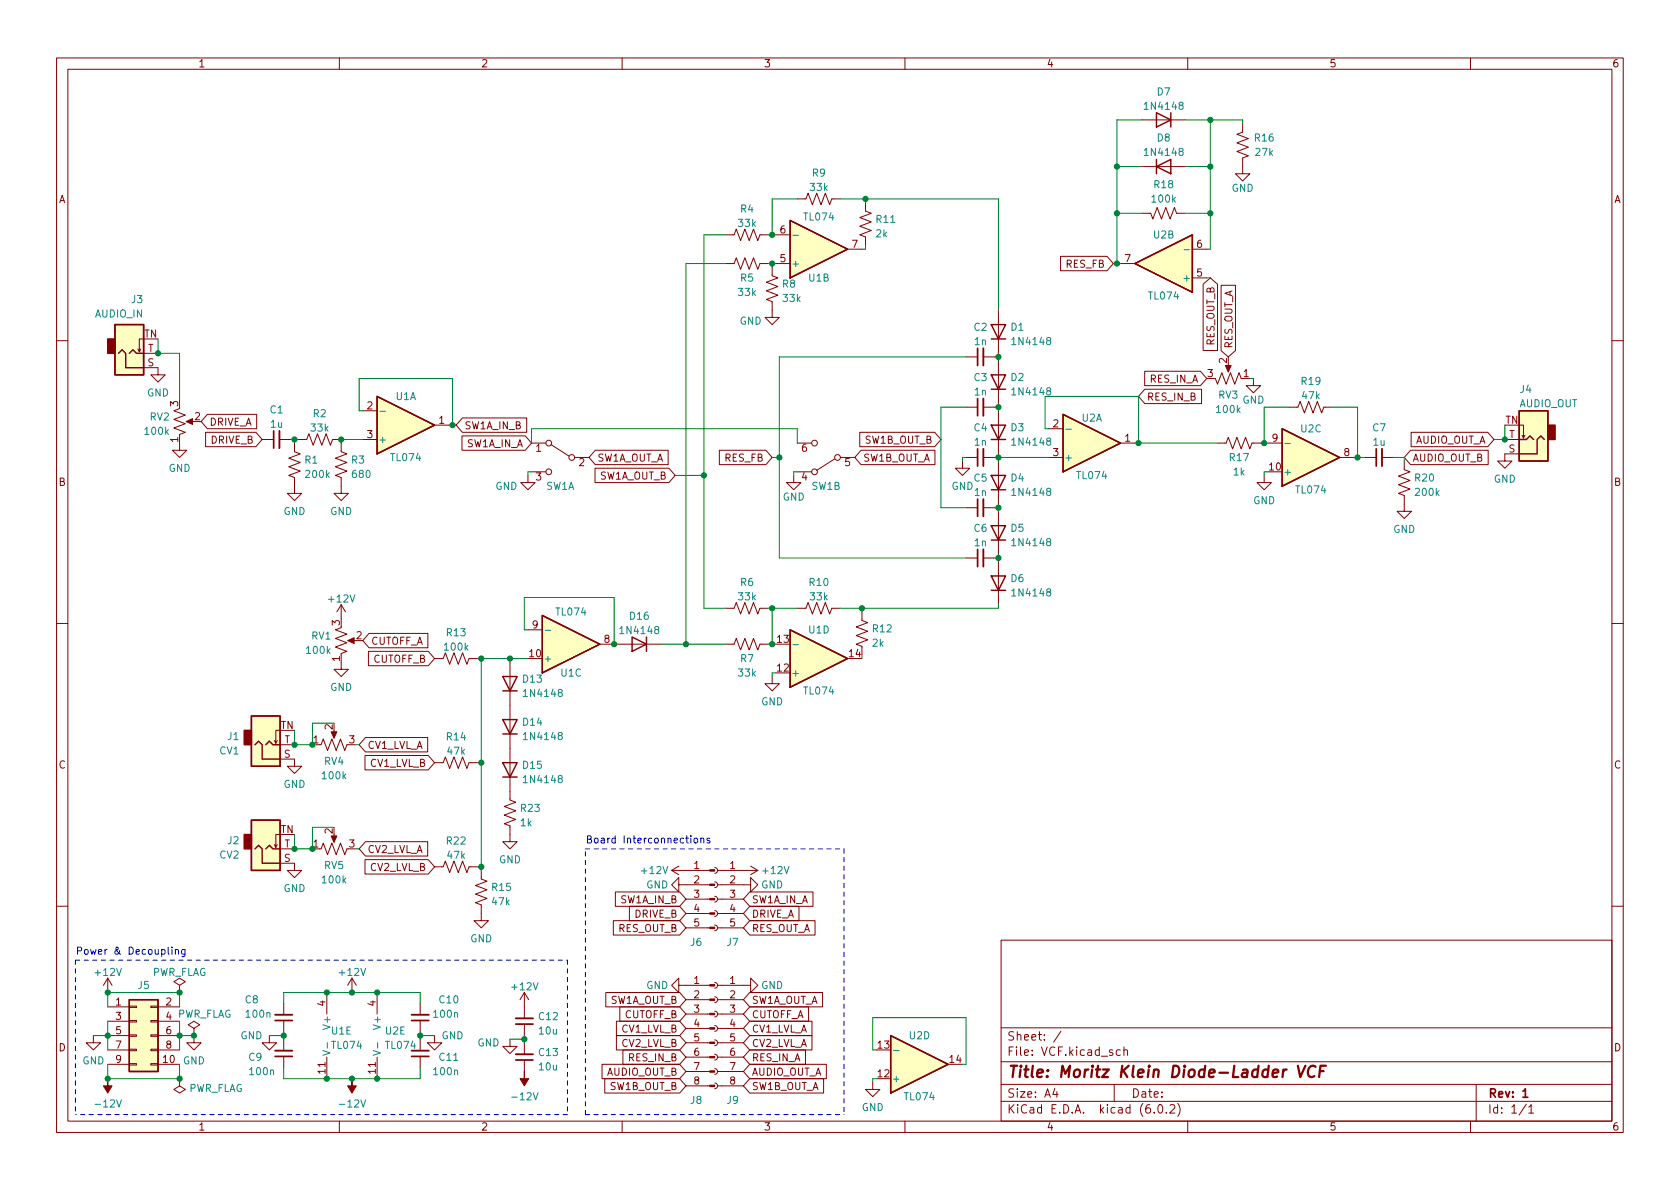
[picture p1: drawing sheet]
<svg xmlns="http://www.w3.org/2000/svg" width="297mm" height="210mm" viewBox="0 0 297 210" stroke-linecap="round" stroke-linejoin="round" font-family="sans-serif">
<g fill="none" stroke="#840000" stroke-width=".18">
<path d="M10 10.2h277v190.1h-277zM12 12.2h273v186.1h-273zM60 10.2v2M110 10.2v2M160 10.2v2M210 10.2v2M260 10.2v2M141 35.2h1.5l.4-1 .7 2 .8-2 .8 2 .7-2 .8 2 .4-1h1.5M153 35.8v1.5l1.1 .4-2.1 .8 2.1 .7-2.1 .8 2.1 .8-2.1 .7 1 .4v1.5M201.9 37.7h1.6l.3 1 .8-2 .8 2 .7-2 .8 2 .7-2 .4 1h1.5M201.9 29.5h7.6M201.9 21.2h7.6"/>
<path d="M219.7 21.8v1.6l-1 .3 2 .8-2 .8 2 .7-2 .8 2 .8-1 .3v2.8h-1.3l1.3 1.3 1.3-1.3h-1.3M25.4 59.9h-.8v2.3l-.2-.5M128.3 41.5h1.5l.4-1 .7 2 .8-2 .8 2 .7-2 .8 2 .4-1h1.5M128.3 46.6h1.5l.4-1 .7 2 .8-2 .8 2 .7-2 .8 2 .4-1h1.5M136.5 47.2v1.6l1 .3-2 .8 2 .8-2 .7 2 .8-2 .8 1 .3v2.8h1.3l-1.3 1.3-1.2-1.3h1.2M137.2 46.6h2.5M137.2 41.5h2.5M149.9 44.1h2.5M176.5 54.9v7.6M187.5 45.3h8.2l1.1 1.3-1.1 1.3h-8.2zM198.1 46.6h2.6M210.8 49.1h2.6"/>
<path d="M210.8 44.1h2.6M212.7 50.3l1.3-1.2 1.3 1.2v11.7h-2.6zM215.9 50.5h2.5v11.5l-1.2 1.1-1.3-1.1zM10 60.2h2M24.9 61.7l-.3 .5M25.4 65h2.5v1.3h1.3l-1.3 1.3-1.2-1.3h1.2M25.4 62.5h2.5M31.7 72.3l-1 .3 2.1 .8-2.1 .8 2.1 .7-2.1 .8 2.1 .7-1.1 .4v.3M31.7 78.4v1.2h1.3l-1.3 1.3-1.2-1.3h1.2M33.3 74.5h1M36.4 76.4h8.8l1.2 1.3-1.2 1.3h-8.8zM36.7 73.3h8.7v2.5h-8.7l-1.1-1.3z"/>
<path d="M46.4 77.7h2M49.4 77.7h2M52.1 78.4v1.5l1 .4-2 .7 2 .8-2 .7 2 .8-2 .8 1 .3v2.8h1.2l-1.2 1.3-1.3-1.3h1.3M52.7 77.7h1.5l.4-1 .8 2 .7-2 .8 2 .8-2 .7 2 .4-1h1.5M60.3 78.4v1.5l1 .4-2 .7 2 .8-2 .7 2 .8-2 .8 1 .3v2.8h1.3l-1.3 1.3-1.2-1.3h1.2M64.1 77.7h2.6M64.1 72.6h2.6M76.8 75.2h2.6M81.7 77.1h11.2l1.1 1.3-1.1 1.2h-11.2zM81.8 73.9h11.3v2.5h-11.3l-1.2-1.2zM94 78.4h2.5M97.4 78.6l3.2 2"/>
<path d="M105.3 79.6h12.8v2.6h-12.8l-1.2-1.3zM127.2 79.6h8.2l1.1 1.3-1.1 1.3h-8.2zM141 78.4h2.5M152 76.4h13.3l1.1 1.3-1.1 1.3h-13.3zM152.2 79.6h13.1v2.6h-13.1l-1.1-1.3zM170.8 72h2M170.8 63.1h2M173.9 72h2M173.9 63.1h2M176.5 63.7v7.7M176.5 72.6v7.7M185.4 75.8h2.6"/>
<path d="M198.1 78.4h2.6M202.4 65.7h9.8l1.2 1.2-1.2 1.3h-9.8zM202.4 68.8h10v2.6h-10l-1.1-1.3zM214.9 66.9l.4 1 .7-2 .8 2 .8-2 .7 2 .8-2 .4 1M215.3 78.4h1.5l.4-1.1 .7 2.1 .8-2.1 .8 2.1 .7-2.1 .8 2.1 .4-1h1.5M217.2 64.4v1M221.6 66.9v1.3h1.3l-1.3 1.3-1.3-1.3h1.3M224.2 78.4h2.5M228 72h1.5l.4-1 .7 2 .8-2 .8 2 .7-2 .8 2 .4-1h1.5M249.4 79.6h13.7v2.6h-13.7l-1.1-1.3zM249.5 76.4h13.5l1.2 1.3-1.2 1.3h-13.5zM266.1 77.7h2.5"/>
<path d="M268.6 75.2h.8v2.3l.2-.5M269.1 77l.3 .5M285 60.2h2M93.3 84.1v1.2h1.3l-1.3 1.3-1.2-1.3h1.2M94 83.4h2.5M101.6 80.9h2.5M105.2 82.8h13.1l1.1 1.3-1.1 1.2h-13.1zM140.3 84.1v1.2h1.3l-1.3 1.3-1.2-1.3h1.2M141 83.4h2.5M147.6 81.1l-3.2 2.1M148.6 80.9h2.5M170.2 81.5v1.3h1.2l-1.2 1.3-1.3-1.3h1.3"/>
<path d="M170.8 80.9h2M170.8 89.8h2M170.8 98.7h2M173.9 80.9h2M173.9 89.8h2M173.9 98.7h2M176.5 81.5v7.6M176.5 90.4v7.6M176.5 99.3v7.6M185.4 80.9h2.6M223.5 84.1v1.2h1.3l-1.3 1.3-1.3-1.3h1.3M236.9 80.9h2.5"/>
<path d="M241.3 80.9h2M244.3 80.9h2.1M248.3 81.5v1.6l1 .3-2 .8 2 .8-2 .7 2 .8-2 .7 1 .4v2.8h1.3l-1.3 1.3-1.3-1.3h1.3M268.6 80.3h-2.5v1.2h1.2l-1.2 1.3-1.3-1.3h1.3M10 110.2h2M60.3 111l-1 .4 2 .7-2 .8 2 .8-2 .7 2 .8-1 .4v.2M60.3 117.1v1.3h1.3l-1.3 1.2-1.2-1.2h1.2M60.3 106.9v2.6M60.3 106.9l-.7 1.3M60.3 106.9l.8 1.3M61.8 113.3h1.1M65.1 115.2h10.6l1.1 1.3-1.1 1.2h-10.6z"/>
<path d="M65.2 112h10.4v2.5h-10.4l-1.1-1.2zM76.8 116.5h1.6l.3-1.1 .8 2.1 .8-2.1 .7 2.1 .8-2.1 .7 2.1 .4-1h1.6M90.2 117.1v24.4l1 .4-2 .7 2 .8-2 .7 2 .8-2 .8 1 .3v2.8h1.2l-1.2 1.3-1.3-1.3h1.3M93.3 111.4h2.6M106 113.9h2.6M109.2 113.9h7.6M128.3 113.9h1.5l.4-1 .7 2 .8-2 .8 2 .7-2 .8 2 .4-1h1.5M128.3 107.6h1.5l.4-1.1 .7 2.1 .8-2.1 .8 2.1 .7-2.1 .8 2.1 .4-1h1.5M136.5 119.6v1.3h1.3l-1.3 1.3-1.2-1.3h1.2M141 107.6h1.5l.4-1.1 .7 2.1 .8-2.1 .8 2.1 .7-2.1 .8 2.1 .4-1h1.5M152.4 108.2v1.5l1 .4-2 .8 2 .7-2 .8 2 .8-2 .7 1 .4v.2M285 110.2h2"/>
<path d="M49 130.9l-.2 .5M49.5 134.2h2.6v1.3h1.2l-1.2 1.3-1.3-1.3h1.3M49.5 129.2h-.7v2.2l-.3-.5M49.5 131.7h2.6M56.5 131.7h.3l.3-1 .8 2 .8-2 .7 2 .8-2 .8 2 .3-1M59.1 129.2v1M64.5 133.6h11.2l1.1 1.3-1.1 1.2h-11.2zM64.6 130.4h11v2.6h-11l-1.1-1.3zM76.8 134.9h1.6l.3-1 .8 2 .8-2 .7 2 .8-2 .7 2 .4-1h1.6M49 149.3l-.2 .6M49.5 152.6h2.6v1.3h1.2l-1.2 1.3-1.3-1.3h1.3M49.5 147.6h-.7v2.3l-.3-.6"/>
<path d="M49.5 150.1h2.6M56.5 150.1h.3l.3-1 .8 2 .8-2 .7 2 .8-2 .8 2 .3-1M59.1 147.6v1M64.5 152h11.2l1.1 1.3-1.1 1.3h-11.2zM64.6 148.8h11v2.6h-11l-1.1-1.3zM76.8 153.3h1.6l.3-1 .8 2 .8-2 .7 2 .8-2 .7 2 .4-1h1.6M85.1 153.9v1.5l1 .4-2 .8 2 .7-2 .8 2 .8-2 .7 1 .4v2.8h1.3l-1.3 1.3-1.3-1.3h1.3M108.8 157.7h11.4l1.1 1.3-1.1 1.3h-11.4zM118.7 153.9h6.8M118.7 153.9l1.3 .8M120 156.5v1.2l-1.3-1.2 1.3-1.3v1.3h5.5M120 153.2l-1.3 .7"/>
<path d="M121.3 159h4.2M126.4 158.5l.3 .1 .2 .4-.2 .4-.3 .1M126.4 156l.3 .1 .2 .4-.2 .3-.3 .2M126.4 153.4l.3 .2 .2 .3-.2 .4-.3 .1M126.9 156.5h5.8v-1.3l1.3 1.3-1.3 1.2v-1.2M126.9 159h4.5M126.9 153.9h7.1M132.6 157.7h11.1v2.6h-11.1l-1.2-1.3zM132.7 153.2l1.3 .7M134 153.9l-1.3 .8M10 160.2h2M19 178h3.9"/>
<path d="M19 173l-.7 1.2M19 173v2.5M19 173l.8 1.2M22.9 177.9h1.2v.3h-1.2zM26.7 177.9h1.2v.3h-1.2zM27.9 178h3.8M31.7 174.2l1.1-.6-1.1-.6-1 .6 1 .6v1.3M31.7 175.5h.1M50.2 177.4v2M57.8 175.5v3.8M62.2 173l-.7 1.2M62.2 173v2.5"/>
<path d="M62.2 173l.8 1.2M66.7 175.5v3.8M74.3 177.4v2M92.7 175.5v4.6M92.7 175.5l-.8 1.3M92.7 175.5l.8 1.3M107.1 175.5h13.1l1.1 1.3-1.1 1.2h-13.1zM108.4 162.8h11.8l1.1 1.3-1.1 1.2h-11.8zM109.6 178h10.6l1.1 1.3-1.1 1.3h-10.6zM111.3 160.3h8.9l1.1 1.2-1.1 1.3h-8.9zM120 174.2v-1.2l-1.3 1.2 1.3 1.3v-1.3h5.5M121.3 164.1h4.2"/>
<path d="M121.3 161.5h4.2M121.3 179.3h4.2M121.3 176.8h4.2M126.4 163.6l.3 .1 .2 .4-.2 .3-.3 .2M126.4 161l.3 .2 .2 .3-.2 .4-.3 .1M126.4 178.8l.3 .2 .2 .3-.2 .4-.3 .1M126.4 176.3l.3 .1 .2 .4-.2 .3-.3 .2M126.4 173.7l.3 .2 .2 .3-.2 .4-.3 .1M126.9 174.2h5.8v-1.2l1.3 1.2-1.3 1.3v-1.3M126.9 164.1h4.5M126.9 161.5h4.5M126.9 179.3h4.5"/>
<path d="M126.9 176.8h4.5M132.6 160.3h8.7v2.5h-8.7l-1.2-1.3zM132.6 162.8h11.5v2.5h-11.5l-1.2-1.2zM132.6 175.5h12.8v2.5h-12.8l-1.2-1.2zM132.6 178h10.4v2.6h-10.4l-1.2-1.3zM177 166.3h108v32h-108zM285 160.2h2M16.5 183.1v1.3h-1.3l1.3 1.3 1.3-1.3h-1.3M19 188.2h3.9M19 180.6h3.9M19 183.1h3.9M19 185.7h3.9"/>
<path d="M22.9 188.1h1.2v.2h-1.2zM22.9 185.5h1.2v.3h-1.2zM22.9 183h1.2v.3h-1.2zM22.9 180.5h1.2v.2h-1.2zM26.7 188.1h1.2v.2h-1.2zM26.7 185.5h1.2v.3h-1.2zM26.7 183h1.2v.3h-1.2zM26.7 180.5h1.2v.2h-1.2zM27.9 188.2h3.8M27.9 180.6h3.8M27.9 183.1h3.8M27.9 185.7h3.8"/>
<path d="M31.7 190.7v1.3l1.1 .7-1.1 .6-1-.6 1-.7M31.7 190.7h.1M34.3 181.9l1-.7-1-.6-1 .6 1 .7v1.2M34.3 183.1h.1M34.3 183.1v1.3h1.3l-1.3 1.3-1.3-1.3h1.3M47.6 183.1v1.3h-1.2l1.2 1.3 1.3-1.3h-1.3M50.2 180.5v2M50.2 183.8v2M50.2 186.8v2M57.8 186.9v3.8M60 198.3v2M66.7 186.9v3.8"/>
<path d="M74.3 180.5v2M74.3 183.8v2M74.3 186.8v2M76.8 183.1v1.3h1.3l-1.3 1.3-1.2-1.3h1.2M90.2 183.8v1.2h-1.3l1.3 1.3 1.2-1.3h-1.2M92.7 181.1v2M92.7 184.4v2M92.7 187.4v2.1M106.4 188.2h13.8l1.1 1.3-1.1 1.2h-13.8zM106.9 190.7h13.3l1.1 1.3-1.1 1.3h-13.3zM109 180.6h11.2l1.1 1.3-1.1 1.2h-11.2zM109 183.1h11.2l1.1 1.3-1.1 1.3h-11.2z"/>
<path d="M110 198.3v2M110.1 185.7h10.1l1.1 1.2-1.1 1.3h-10.1zM121.3 192h4.2M121.3 189.5h4.2M121.3 186.9h4.2M121.3 184.4h4.2M121.3 181.9h4.2M126.4 191.5l.3 .2 .2 .3-.2 .4-.3 .1M126.4 189l.3 .1 .2 .4-.2 .3-.3 .2M126.4 186.4l.3 .2 .2 .3-.2 .4-.3 .1M126.4 183.9l.3 .1 .2 .4-.2 .4-.3 .1M126.4 181.4l.3 .1 .2 .4-.2 .3-.3 .2"/>
<path d="M126.9 192h4.5M126.9 189.5h4.5M126.9 186.9h4.5M126.9 184.4h4.5M126.9 181.9h4.5M132.6 183.1h11v2.6h-11l-1.2-1.3zM132.6 185.7h9.8v2.5h-9.8l-1.2-1.3zM132.6 188.2h13.5v2.5h-13.5l-1.2-1.2zM132.6 180.6h11v2.5h-11l-1.2-1.2zM132.6 190.7h13v2.6h-13l-1.2-1.3zM154.3 191.4v1.3h1.3l-1.3 1.2-1.3-1.2h1.3M160 198.3v2"/>
<path d="M177 194.8h108M177 191.8h108M177 187.8h108M177 181.8h108M186.5 192.5l-.4 1h1M186.9 193v1M187.6 182.4l-1.3 1.9M197 191.8v3M198.1 185.7l-.5-.1-.2 .3v.4l.1 .3h.6M198.7 185.8l.2-.2 .4 .1 .1 .9M198.7 185.1v1.5M204.1 196.7v.1"/>
<path d="M204.9 195.4l.2-.1a.81 .81 0 0 1 .6 .7 .81 .81 0 0 1-.3 .8h-.2a.81 .81 0 0 1-.6-.6 .81 .81 0 0 1 .3-.8zM206.2 196.7v.1M206.9 195.5l.5-.2 .2 .2 .1 .3-.9 1h.9M208.2 195.1a1.72 1.72 0 0 1 0 2.3M210 198.3v2M260 198.3v2M261 191.8v6.5M269.9 195.3l-1.3 1.9M270.3 195.8l.4-.5v1.5M270.3 196.8h.9"/>
<circle cx="97" cy="78.4" r=".51"/>
<circle cx="144" cy="78.4" r=".51"/>
<circle cx="97" cy="83.4" r=".51"/>
<circle cx="101.1" cy="80.9" r=".51"/>
<circle cx="144" cy="83.4" r=".51"/>
<circle cx="148.1" cy="80.9" r=".51"/>
</g>
<g fill="none" stroke="#840000" stroke-width=".3">
<path d="M48.4 76.2v3M172.8 61.6v3M172.8 70.5v3M172.8 79.4v3M243.3 79.4v3M172.8 88.3v3M172.8 97.1v3.1M48.6 180.5h3.1M48.6 186.8h3.1M72.8 180.5h3M72.8 186.8h3M91.2 181.1h3"/>
<path d="M91.2 187.4h3M269.3 193l.4-.5v1.5M269.3 194h.8"/>
</g>
<path d="M229.5 188.5l.4 2 .9-2M232.6 188.7a.88 .88 0 0 0-1-.1 .88 .88 0 0 0-.4 1 .69 .69 0 0 0 .4 .8 .69 .69 0 0 0 .8-.1M233.4 189.4h.6M234.4 188.5h-.9l-.3 2" fill="none" stroke="#840000" stroke-width=".4"/>
<g fill="#ffffc2" stroke="#ffffc2" stroke-width=".18">
<path d="M200.7 46.6l10.1-5.1v10.2z"/>
<path d="M95.9 108.8l10.1 5.1-10.1 5.1z"/>
<path d="M139.7 39l10.2 5.1-10.2 5z"/>
<path d="M139.7 111.4l10.2 5.1-10.2 5z"/>
<path d="M44.4 126.6h5.1v8.9h-5.1z"/>
<path d="M188 73.3l10.1 5.1-10.1 5z"/>
<path d="M20.3 57.4h5.1v8.9h-5.1z"/>
<path d="M66.7 70.1l10.1 5.1-10.1 5.1z"/>
<path d="M157.5 183.1l10.1 5.1-10.1 5.1z"/>
<path d="M44.4 145h5.1v8.9h-5.1z"/>
<path d="M268.6 72.6h5.1v8.9h-5.1z"/>
<path d="M22.9 176.8h5v12.7h-5z"/>
<path d="M226.7 75.8l10.2 5.1-10.2 5.1z"/>
</g>
<g fill="none" stroke="#840000" stroke-width=".25">
<path d="M204.5 19.9l2.5 1.3-2.5 1.3zM207 19.9v2.6M139.7 39l10.2 5.1-10.2 5zM204.5 29.5l2.5-1.3v2.5zM204.5 28.2v2.5M20.3 57.4h5.1v8.9h-5.1zM175.3 57.4h2.5l-1.3 2.5zM175.3 59.9h2.5M200.7 46.6l10.1-5.1v10.2zM21 62.5l.6-.7 .6 .7v2.5h3.2M22.9 62.5l.6-.7 .6 .7h1.3M66.7 70.1l10.1 5.1-10.1 5.1z"/>
<path d="M175.3 66.3h2.5l-1.3 2.5zM175.3 75.2h2.5l-1.3 2.5zM175.3 68.8h2.5M175.3 77.7h2.5M188 73.3l10.1 5.1-10.1 5zM226.7 75.8l10.2 5.1-10.2 5.1zM268.6 72.6h5.1v8.9h-5.1zM268.6 77.7h1.3l.6-.6 .6 .6M273 77.7l-.6-.6-.6 .6v2.6h-3.2M175.3 84.1h2.5l-1.3 2.5zM175.3 93h2.5l-1.3 2.5zM175.3 86.6h2.5"/>
<path d="M175.3 95.5h2.5M88.9 119.6h2.5l-1.2 2.6zM95.9 108.8l10.1 5.1-10.1 5.1zM111.8 112.6l2.5 1.3-2.5 1.3zM114.3 112.6v2.6M139.7 111.4l10.2 5.1-10.2 5zM175.3 101.8h2.5l-1.3 2.6zM175.3 104.4h2.5M44.4 126.6h5.1v8.9h-5.1zM45.1 131.7l.6-.6 .7 .6v2.5h3.1M47 131.7l.6-.6 .7 .6h1.2M88.9 127.2h2.5l-1.2 2.6z"/>
<path d="M88.9 134.9h2.5l-1.2 2.5zM88.9 129.8h2.5M88.9 122.2h2.5M88.9 137.4h2.5M44.4 145h5.1v8.9h-5.1zM45.1 150.1l.6-.6 .7 .6v2.5h3.1M47 150.1l.6-.6 .7 .6h1.2M22.9 176.8h5v12.7h-5zM157.5 183.1l10.1 5.1-10.1 5.1z"/>
</g>
<path d="M140.2 41.6h1M209.3 44.2h1M67.2 72.7h.9M188.5 75.9h.9M227.2 78.4h1M96.4 111.5h1M140.2 114h1M57.1 185.8l1.3 .4-1.3 .4M57.9 184.4v.9M66 185.8l1.2 .4-1.2 .4M66.8 184.4v.9M158 185.8h1" fill="none" stroke="#008484" stroke-width=".18"/>
<g fill="none" stroke="#840000" stroke-width=".33">
<path d="M49.4 76.2v3M173.9 61.6v3M173.9 70.5v3M173.9 79.4v3M244.3 79.4v3M173.9 88.3v3M173.9 97.1v3.1M48.6 179.4h3.1M72.8 179.4h3M48.6 185.8h3.1M72.8 185.8h3M91.2 180.1h3"/>
<path d="M91.2 186.4h3"/>
</g>
<g fill="#840000" stroke="#840000" stroke-width=".18">
<path d="M62.2 190.7v1.3h.8l-.8 1.3-.7-1.3h.7z"/>
<path d="M58.5 129.4h1.1l-.5 1.2z"/>
<path d="M61.5 113.3l1.1-.5v1z"/>
<path d="M216.7 64.6h1l-.5 1.2z"/>
<path d="M58.5 147.8h1.1l-.5 1.2z"/>
<path d="M32.9 74.5l1.1-.5v1.1z"/>
<path d="M125.5 164h.9v.2h-.9z"/>
<path d="M125.5 161.4h.9v.3h-.9z"/>
<path d="M125.5 158.9h.9v.2h-.9z"/>
<path d="M125.5 156.3h.9v.3h-.9z"/>
<path d="M125.5 153.8h.9v.2h-.9z"/>
<path d="M125.5 191.9h.9v.2h-.9z"/>
<path d="M125.5 189.4h.9v.2h-.9z"/>
<path d="M125.5 186.8h.9v.3h-.9z"/>
<path d="M125.5 184.3h.9v.2h-.9z"/>
<path d="M125.5 181.7h.9v.3h-.9z"/>
<path d="M125.5 179.2h.9v.2h-.9z"/>
<path d="M125.5 176.7h.9v.2h-.9z"/>
<path d="M125.5 174.1h.9v.3h-.9z"/>
<path d="M92.7 189.5v1.2h.8l-.8 1.3-.8-1.3h.8z"/>
<path d="M19 190.7v1.3h.8l-.8 1.3-.7-1.3h.7z"/>
</g>
<g fill="#840000" stroke="#840000" stroke-width=".25">
<path d="M43.2 129.2h1.2v2.5h-1.2z"/>
<path d="M19 59.9h1.3v2.6h-1.3z"/>
<path d="M43.2 147.6h1.2v2.5h-1.2z"/>
<path d="M273.7 75.2h1.3v2.5h-1.3z"/>
</g>
<path d="M122.8 148.3l.3-.1 .3 .3v.3l-.3 .3-.3-.1-.1-.2zM123.9 148.3l.2-.1 .3 .1v.8M123.9 148.2v.9M125.5 148.3l-.3-.1-.2 .2 .1 .2 .4 .1v.3h-.5M29.7 167.5v1.1l.2 .1M30.4 167.5v.1M30.4 167.9v.8M31 168l.2-.1 .3 .1 .1 .7M31 167.9v.8M32.7 167.9v1l-.2 .3-.3-.1M32.7 168l-.4-.1-.2 .2 .1 .6h.5" fill="none" stroke="#0000c2" stroke-width=".18"/>
<path d="M103.5 150.1h45.7M149.2 150.1v47M13.3 169.8h87M13.3 169.8v27.3M100.3 169.8v27.3M100.3 197.1h-87M103.5 197.1h45.7M103.5 197.1v-47" fill="none" stroke="#0000c2" stroke-width=".18" stroke-dasharray=".8 .8"/>
<g fill="none" stroke="#008400" stroke-width=".18">
<path d="M141 35.2h-4.5v6.3M148.6 35.2h27.9v19.7M153 35.2v.6M197.5 29.5h4.4M197.5 37.7h4.4M201.9 21.2h-4.4v25.4M209.5 21.2h10.2v.6M209.5 29.5h4.5M209.5 37.7h4.5M214 21.2v22.9h-.6M27.9 59.9v2.6h3.8v8.2M128.3 46.6h-7v67.3"/>
<path d="M128.3 41.5h-3.8v66.1h3.8M135.9 46.6h1.3M135.9 41.5h1.3M136.5 46.6v.6M153 43.4v.7h-.6M196.8 46.6h1.3M213.4 49.1h.6M51.4 77.7h1.3M52.1 77.7v.7M64.1 72.6h-.6v-5.7h16.5v8.3M64.1 77.7h-3.8v.7M79.4 75.2h1.2"/>
<path d="M94 78.4v-2.6h47v2.6M170.8 63.1h-33v35.6h33M170.8 72h-4.4v17.8h4.4M175.9 63.1h.6M175.9 72h.6M176.5 62.5v1.2M176.5 71.4v1.2M185.4 75.8h-.6v-5.7h16.5v8.3M200.7 78.4h14.6M221 66.9h.6M222.9 78.4h1.3M228 72h-4.5v6.4"/>
<path d="M235.6 72h4.4v8.9M266.1 75.2v2.5h-1.9M94 83.4h-.7v.7M119.4 84.1h5.1M136.5 80.9h1.3M141 83.4h-.7v.7M170.8 80.9h-.6v.6M175.9 80.9h9.5M175.9 89.8h.6M175.9 98.7h.6M176.5 80.3v1.2M176.5 89.1v1.3"/>
<path d="M176.5 98v1.3M224.2 83.4h-.7v.7M239.4 80.9h1.9M246.4 80.9h1.9v.6M84.5 116.5h8.8M85.1 116.5v37.4M90.2 116.5v.6M93.3 111.4h-.6v-5.7h15.9v8.2h.6M116.8 113.9h11.5M135.9 113.9h1.3M135.9 107.6h5.1M136.5 107.6v6.3"/>
<path d="M137.2 119h-.7v.6M152.4 107.6v.6M176.5 106.9v.7h-27.9M59.1 127.9h-3.9v3.8h-3.1v-2.5M62.9 131.7h.6M84.5 134.9h.6M59.1 146.3h-3.9v3.8h-3.1v-2.5M62.9 150.1h.6M84.5 153.3h.6M19 178v-2.5h12.7v2.5M50.2 177.4v-1.9h24.1v1.9M16.5 183.1h2.5"/>
<path d="M19 188.2v2.5h12.7v-2.5M19 180.6v5.1M31.7 183.1h2.6M31.7 180.6v5.1M47.6 183.1h2.6M50.2 188.8v1.9h24.1v-1.9M50.2 182.5v1.3M74.3 183.1h2.5M74.3 182.5v1.3M90.2 183.8h2.5M92.7 183.1v1.3M154.9 190.7h-.6v.7"/>
<path d="M154.9 185.7h-.6v-5.7h16.5v8.2h-.6"/>
</g>
<g fill="#008400" stroke="#008400" stroke-width=".18">
<circle cx="153" cy="35.2" r=".46"/>
<circle cx="176.5" cy="80.9" r=".46"/>
<circle cx="136.5" cy="41.5" r=".46"/>
<circle cx="176.5" cy="63.1" r=".46"/>
<circle cx="176.5" cy="72" r=".46"/>
<circle cx="214" cy="29.5" r=".46"/>
<circle cx="197.5" cy="37.7" r=".46"/>
<circle cx="197.5" cy="46.6" r=".46"/>
<circle cx="197.5" cy="29.5" r=".46"/>
<circle cx="214" cy="21.2" r=".46"/>
<circle cx="136.5" cy="107.6" r=".46"/>
<circle cx="121.3" cy="113.9" r=".46"/>
<circle cx="136.5" cy="113.9" r=".46"/>
<circle cx="136.5" cy="46.6" r=".46"/>
<circle cx="124.5" cy="84.1" r=".46"/>
<circle cx="108.6" cy="113.9" r=".46"/>
<circle cx="80" cy="75.2" r=".46"/>
<circle cx="201.3" cy="78.4" r=".46"/>
<circle cx="223.5" cy="78.4" r=".46"/>
<circle cx="266.1" cy="77.7" r=".46"/>
<circle cx="240" cy="80.9" r=".46"/>
<circle cx="214" cy="37.7" r=".46"/>
<circle cx="176.5" cy="98.7" r=".46"/>
<circle cx="152.4" cy="107.6" r=".46"/>
<circle cx="176.5" cy="89.8" r=".46"/>
<circle cx="52.1" cy="131.7" r=".46"/>
<circle cx="55.2" cy="131.7" r=".46"/>
<circle cx="85.1" cy="153.3" r=".46"/>
<circle cx="85.1" cy="134.9" r=".46"/>
<circle cx="52.1" cy="150.1" r=".46"/>
<circle cx="55.2" cy="150.1" r=".46"/>
<circle cx="62.2" cy="175.5" r=".46"/>
<circle cx="57.8" cy="175.5" r=".46"/>
<circle cx="66.7" cy="175.5" r=".46"/>
<circle cx="62.2" cy="190.7" r=".46"/>
<circle cx="66.7" cy="190.7" r=".46"/>
<circle cx="57.8" cy="190.7" r=".46"/>
<circle cx="92.7" cy="183.8" r=".46"/>
<circle cx="74.3" cy="183.1" r=".46"/>
<circle cx="137.8" cy="80.9" r=".46"/>
<circle cx="85.1" cy="116.5" r=".46"/>
<circle cx="90.2" cy="116.5" r=".46"/>
<circle cx="50.2" cy="183.1" r=".46"/>
<circle cx="19" cy="190.7" r=".46"/>
<circle cx="19" cy="183.1" r=".46"/>
<circle cx="31.7" cy="190.7" r=".46"/>
<circle cx="19" cy="175.5" r=".46"/>
<circle cx="31.7" cy="183.1" r=".46"/>
<circle cx="34.3" cy="183.1" r=".46"/>
<circle cx="31.7" cy="175.5" r=".46"/>
<circle cx="60.3" cy="77.7" r=".46"/>
<circle cx="27.9" cy="62.5" r=".46"/>
<circle cx="52.1" cy="77.7" r=".46"/>
</g>
<text font-size="2.8" fill="#840000" x="178" y="190.6">Title: Moritz Klein Diode-Ladder VCF</text>
<g font-size="2.1" fill="#840000">
<text x="178" y="184">Sheet: /</text>
<text x="178" y="186.7">File: VCF.kicad_sch</text>
<text x="178" y="196.9">KiCad E.D.A. kicad (6.0.2)</text>
<text x="178" y="194.1">Size: A4</text>
<text x="200" y="194.1">Date:</text>
<text x="263" y="194.1">Rev: 1</text>
<text x="263" y="196.9">Id: 1/1</text>
</g>
<g font-size="1.8" fill="#840000">
<text x="35" y="11.9">1</text>
<text x="85" y="11.9">2</text>
<text x="135" y="11.9">3</text>
<text x="185" y="11.9">4</text>
<text x="235" y="11.9">5</text>
<text x="285" y="11.9">6</text>
<text x="10.3" y="35.9">A</text>
<text x="285.3" y="35.9">A</text>
<text x="137.9" y="41.3">6</text>
<text x="137.9" y="46.3">5</text>
<text x="150.6" y="43.8">7</text>
<text x="188.4" y="47.3">RES_FB</text>
<text x="198.9" y="46.3">7</text>
<text x="211.6" y="43.8">6</text>
<text x="211.6" y="48.9">5</text>
<text x="25.5" y="59.7">TN</text>
<text x="26.1" y="64.8">S</text>
<text x="26.1" y="62.2">T</text>
<text x="214.7" y="61.2" transform="rotate(-90 214.7 61.2)">RES_OUT_B</text>
<text x="216.9" y="64.2" transform="rotate(-90 216.9 64.2)">2</text>
<text x="217.9" y="61.7" transform="rotate(-90 217.9 61.7)">RES_OUT_A</text>
<text x="31.5" y="71.9" transform="rotate(-90 31.5 71.9)">3</text>
<text x="202.7" y="70.8">RES_IN_B</text>
<text x="203.3" y="67.6">RES_IN_A</text>
<text x="213.5" y="66.7">3</text>
<text x="219.9" y="66.7">1</text>
<text x="34.4" y="74.3">2</text>
<text x="37" y="75.3">DRIVE_A</text>
<text x="64.9" y="72.4">2</text>
<text x="64.9" y="77.5">3</text>
<text x="77.6" y="74.9">1</text>
<text x="82.1" y="75.9">SW1A_IN_B</text>
<text x="186.2" y="75.6">2</text>
<text x="266.2" y="74.9">TN</text>
<text x="266.8" y="77.5">T</text>
<text x="31.5" y="78.2" transform="rotate(-90 31.5 78.2)">1</text>
<text x="37.3" y="78.4">DRIVE_B</text>
<text x="82.4" y="79.1">SW1A_IN_A</text>
<text x="94.8" y="79.9">1</text>
<text x="102.4" y="82.4">2</text>
<text x="105.6" y="81.6">SW1A_OUT_A</text>
<text x="128.1" y="81.6">RES_FB</text>
<text x="141.7" y="79.9">6</text>
<text x="149.4" y="82.4">5</text>
<text x="152.6" y="81.6">SW1B_OUT_A</text>
<text x="152.9" y="78.4">SW1B_OUT_B</text>
<text x="186.2" y="80.6">3</text>
<text x="198.9" y="78.1">1</text>
<text x="224.4" y="83.2">10</text>
<text x="224.9" y="78.1">9</text>
<text x="237.6" y="80.6">8</text>
<text x="249.7" y="81.6">AUDIO_OUT_B</text>
<text x="250.1" y="78.4">AUDIO_OUT_A</text>
<text x="266.7" y="80">S</text>
<text x="10.3" y="85.9">B</text>
<text x="94.8" y="85">3</text>
<text x="105.9" y="84.8">SW1A_OUT_B</text>
<text x="141.7" y="85">4</text>
<text x="285.3" y="85.9">B</text>
<text x="60.1" y="110.6" transform="rotate(-90 60.1 110.6)">3</text>
<text x="63" y="113">2</text>
<text x="94.1" y="111.1">9</text>
<text x="106.8" y="113.7">8</text>
<text x="137.4" y="113.7">13</text>
<text x="60.1" y="116.9" transform="rotate(-90 60.1 116.9)">1</text>
<text x="65.6" y="114">CUTOFF_A</text>
<text x="66" y="117.2">CUTOFF_B</text>
<text x="93.6" y="116.2">10</text>
<text x="137.4" y="118.7">12</text>
<text x="49.6" y="128.9">TN</text>
<text x="50.3" y="131.4">T</text>
<text x="55.4" y="131.4">1</text>
<text x="58.8" y="129" transform="rotate(-90 58.8 129)">2</text>
<text x="61.7" y="131.4">3</text>
<text x="10.3" y="135.9">C</text>
<text x="50.2" y="134">S</text>
<text x="64.9" y="132.4">CV1_LVL_A</text>
<text x="65.4" y="135.6">CV1_LVL_B</text>
<text x="285.3" y="135.9">C</text>
<text x="49.6" y="147.3">TN</text>
<text x="50.3" y="149.9">T</text>
<text x="55.4" y="149.9">1</text>
<text x="58.8" y="147.4" transform="rotate(-90 58.8 147.4)">2</text>
<text x="61.7" y="149.9">3</text>
<text x="50.2" y="152.4">S</text>
<text x="64.9" y="150.8">CV2_LVL_A</text>
<text x="65.4" y="154">CV2_LVL_B</text>
<text x="122.7" y="153.7">1</text>
<text x="129" y="153.7">1</text>
<text x="109.7" y="159.7">SW1A_IN_B</text>
<text x="122.7" y="156.2">2</text>
<text x="122.7" y="158.7">3</text>
<text x="122.7" y="161.3">4</text>
<text x="129" y="156.2">2</text>
<text x="129" y="158.7">3</text>
<text x="129" y="161.3">4</text>
<text x="132.9" y="159.7">SW1A_IN_A</text>
<text x="109.2" y="164.8">RES_OUT_B</text>
<text x="112.2" y="162.3">DRIVE_B</text>
<text x="122.7" y="163.8">5</text>
<text x="129" y="163.8">5</text>
<text x="132.9" y="162.3">DRIVE_A</text>
<text x="132.9" y="164.8">RES_OUT_A</text>
<text x="122.7" y="174">1</text>
<text x="129" y="174">1</text>
<text x="20.5" y="177.8">1</text>
<text x="29.4" y="177.8">2</text>
<text x="57.5" y="177.9" transform="rotate(-90 57.5 177.9)">4</text>
<text x="66.4" y="177.9" transform="rotate(-90 66.4 177.9)">4</text>
<text x="107.8" y="177.5">SW1A_OUT_B</text>
<text x="122.7" y="176.5">2</text>
<text x="122.7" y="179.1">3</text>
<text x="129" y="176.5">2</text>
<text x="129" y="179.1">3</text>
<text x="132.9" y="177.5">SW1A_OUT_A</text>
<text x="10.3" y="185.9">D</text>
<text x="20.5" y="180.3">3</text>
<text x="20.5" y="182.9">5</text>
<text x="20.5" y="185.4">7</text>
<text x="29.4" y="182.9">6</text>
<text x="29.4" y="185.4">8</text>
<text x="109.8" y="182.6">CV1_LVL_B</text>
<text x="109.8" y="185.1">CV2_LVL_B</text>
<text x="110.4" y="180">CUTOFF_B</text>
<text x="122.7" y="181.6">4</text>
<text x="122.7" y="184.1">5</text>
<text x="129" y="181.6">4</text>
<text x="129" y="184.1">5</text>
<text x="132.9" y="185.1">CV2_LVL_A</text>
<text x="132.9" y="182.6">CV1_LVL_A</text>
<text x="132.9" y="180">CUTOFF_A</text>
<text x="155.2" y="185.4">13</text>
<text x="285.3" y="185.9">D</text>
<text x="20.5" y="188">9</text>
<text x="28.9" y="188">10</text>
<text x="57.5" y="189.8" transform="rotate(-90 57.5 189.8)">11</text>
<text x="66.4" y="189.8" transform="rotate(-90 66.4 189.8)">11</text>
<text x="107.2" y="190.2">AUDIO_OUT_B</text>
<text x="111.2" y="187.7">RES_IN_B</text>
<text x="122.7" y="186.7">6</text>
<text x="122.7" y="189.2">7</text>
<text x="122.7" y="191.8">8</text>
<text x="129" y="186.7">6</text>
<text x="129" y="189.2">7</text>
<text x="129" y="191.8">8</text>
<text x="132.9" y="187.7">RES_IN_A</text>
<text x="132.9" y="190.2">AUDIO_OUT_A</text>
<text x="155.2" y="190.5">12</text>
<text x="167.9" y="188">14</text>
<text x="107.8" y="192.7">SW1B_OUT_B</text>
<text x="132.9" y="192.7">SW1B_OUT_A</text>
<text x="35" y="199.9">1</text>
<text x="85" y="199.9">2</text>
<text x="135" y="199.9">3</text>
<text x="185" y="199.9">4</text>
<text x="235" y="199.9">5</text>
<text x="285" y="199.9">6</text>
</g>
<g font-size="1.8" fill="#008484">
<text x="204.6" y="16.9">D7</text>
<text x="202.6" y="19.4">1N4148</text>
<text x="202.6" y="27.6">1N4148</text>
<text x="204.6" y="25">D8</text>
<text x="221.9" y="25">R16</text>
<text x="222" y="27.6">27k</text>
<text x="143.3" y="33.8">33k</text>
<text x="143.6" y="31.2">R9</text>
<text x="203.8" y="35.8">100k</text>
<text x="204.1" y="33.3">R18</text>
<text x="217.7" y="33.9">GND</text>
<text x="130.6" y="40.1">33k</text>
<text x="130.9" y="37.6">R4</text>
<text x="142.2" y="39">TL074</text>
<text x="154.9" y="42">2k</text>
<text x="155" y="39.4">R11</text>
<text x="139.8" y="47.2">+</text>
<text x="204" y="42.2">U2B</text>
<text x="23.2" y="53.6">J3</text>
<text x="130.6" y="52.3">33k</text>
<text x="130.9" y="49.8">R5</text>
<text x="138.4" y="50.8">R8</text>
<text x="138.5" y="53.4">33k</text>
<text x="143" y="49.8">U1B</text>
<text x="203.2" y="53">TL074</text>
<text x="209.7" y="49.8">+</text>
<text x="16.8" y="56.1">AUDIO_IN</text>
<text x="130.7" y="57.4">GND</text>
<text x="172.2" y="58.5">C2</text>
<text x="178.8" y="58.5">D1</text>
<text x="172.3" y="61">1n</text>
<text x="179.2" y="61">1N4148</text>
<text x="26" y="70.1">GND</text>
<text x="70" y="70.7">U1A</text>
<text x="172.2" y="67.4">C3</text>
<text x="172.3" y="69.9">1n</text>
<text x="178.8" y="67.4">D2</text>
<text x="179.2" y="69.9">1N4148</text>
<text x="215.4" y="70.5">RV3</text>
<text x="219.6" y="71.4">GND</text>
<text x="230.2" y="68">R19</text>
<text x="230.3" y="70.6">47k</text>
<text x="268.8" y="69.5">J4</text>
<text x="25.7" y="76.9">100k</text>
<text x="26.5" y="74.3">RV2</text>
<text x="47.8" y="73.1">C1</text>
<text x="47.9" y="75.6">1u</text>
<text x="55" y="76.3">33k</text>
<text x="55.4" y="73.8">R2</text>
<text x="172.2" y="76.3">C4</text>
<text x="178.8" y="76.2">D3</text>
<text x="191.3" y="74.5">U2A</text>
<text x="215.2" y="73">100k</text>
<text x="230" y="76.4">U2C</text>
<text x="242.7" y="76.3">C7</text>
<text x="268.6" y="72">AUDIO_OUT</text>
<text x="29.8" y="83.4">GND</text>
<text x="53.9" y="82">R1</text>
<text x="62.2" y="82">R3</text>
<text x="66.8" y="78.4">+</text>
<text x="69.2" y="81.5">TL074</text>
<text x="172.3" y="78.8">1n</text>
<text x="179.2" y="78.8">1N4148</text>
<text x="188.1" y="81.5">+</text>
<text x="217.5" y="81.5">R17</text>
<text x="242.8" y="78.8">1u</text>
<text x="54.2" y="84.5">200k</text>
<text x="62.4" y="84.5">680</text>
<text x="87.6" y="86.6">GND</text>
<text x="96.5" y="86.6">SW1A</text>
<text x="138.4" y="88.5">GND</text>
<text x="143.5" y="86.6">SW1B</text>
<text x="168.2" y="86.6">GND</text>
<text x="172.2" y="85.2">C5</text>
<text x="172.3" y="87.7">1n</text>
<text x="178.8" y="85.1">D4</text>
<text x="179.2" y="87.7">1N4148</text>
<text x="190.5" y="84.7">TL074</text>
<text x="218.1" y="84.1">1k</text>
<text x="221.6" y="89.1">GND</text>
<text x="226.8" y="84.1">+</text>
<text x="229.2" y="87.2">TL074</text>
<text x="250.2" y="85.1">R20</text>
<text x="250.4" y="87.7">200k</text>
<text x="264.1" y="85.3">GND</text>
<text x="50.1" y="91.1">GND</text>
<text x="58.4" y="91.1">GND</text>
<text x="172.2" y="94">C6</text>
<text x="178.8" y="94">D5</text>
<text x="246.3" y="94.2">GND</text>
<text x="172.3" y="96.6">1n</text>
<text x="179.2" y="96.6">1N4148</text>
<text x="58.2" y="106.5">+12V</text>
<text x="130.6" y="106.1">33k</text>
<text x="130.9" y="103.6">R6</text>
<text x="143.2" y="103.6">R10</text>
<text x="143.3" y="106.1">33k</text>
<text x="178.8" y="102.9">D6</text>
<text x="179.2" y="105.5">1N4148</text>
<text x="55.1" y="113.1">RV1</text>
<text x="79" y="112.5">R13</text>
<text x="98.4" y="108.8">TL074</text>
<text x="109.9" y="112.1">1N4148</text>
<text x="111.4" y="109.6">D16</text>
<text x="143" y="112">U1D</text>
<text x="154.4" y="111.8">R12</text>
<text x="54.3" y="115.6">100k</text>
<text x="78.7" y="115">100k</text>
<text x="96" y="117.1">+</text>
<text x="99.2" y="119.6">U1C</text>
<text x="130.6" y="119.6">33k</text>
<text x="130.9" y="117.1">R7</text>
<text x="139.8" y="119.6">+</text>
<text x="154.3" y="114.3">2k</text>
<text x="58.4" y="122.2">GND</text>
<text x="92.5" y="120.7">D13</text>
<text x="92.9" y="123.2">1N4148</text>
<text x="134.6" y="124.7">GND</text>
<text x="142.2" y="122.8">TL074</text>
<text x="40.3" y="130.9">J1</text>
<text x="79" y="130.9">R14</text>
<text x="92.5" y="128.3">D14</text>
<text x="92.9" y="130.9">1N4148</text>
<text x="38.8" y="133.4">CV1</text>
<text x="57.1" y="137.8">100k</text>
<text x="57.3" y="135.2">RV4</text>
<text x="79.2" y="133.5">47k</text>
<text x="92.5" y="135.9">D15</text>
<text x="50.1" y="139.3">GND</text>
<text x="92.1" y="143.6">R23</text>
<text x="92.9" y="138.5">1N4148</text>
<text x="40.3" y="149.3">J2</text>
<text x="79" y="149.3">R22</text>
<text x="92" y="146.1">1k</text>
<text x="38.8" y="151.8">CV2</text>
<text x="57.3" y="153.7">RV5</text>
<text x="79.2" y="151.9">47k</text>
<text x="88.2" y="152.6">GND</text>
<text x="113.6" y="154.6">+12V</text>
<text x="135" y="154.6">+12V</text>
<text x="50.1" y="157.7">GND</text>
<text x="57.1" y="156.2">100k</text>
<text x="87" y="157.5">R15</text>
<text x="87.1" y="160.1">47k</text>
<text x="114.2" y="157.1">GND</text>
<text x="134.6" y="157.1">GND</text>
<text x="83.1" y="166.6">GND</text>
<text x="122.1" y="167.3">J6</text>
<text x="128.6" y="167.3">J7</text>
<text x="17" y="172.6">+12V</text>
<text x="26.8" y="172.6">PWR_FLAG</text>
<text x="60.1" y="172.6">+12V</text>
<text x="24.4" y="174.9">J5</text>
<text x="43.4" y="177.4">C8</text>
<text x="43.6" y="180">100n</text>
<text x="76.8" y="180">100n</text>
<text x="77.7" y="177.4">C10</text>
<text x="90.6" y="175.1">+12V</text>
<text x="114.2" y="174.9">GND</text>
<text x="134.6" y="174.9">GND</text>
<text x="29.4" y="180.3">4 PWR_FLAG</text>
<text x="42.5" y="183.8">GND</text>
<text x="58.4" y="181.7" transform="rotate(-90 58.4 181.7)">V+</text>
<text x="58.6" y="182.9">U1E</text>
<text x="58.8" y="185.5">TL074</text>
<text x="67.3" y="181.7" transform="rotate(-90 67.3 181.7)">V+</text>
<text x="68.1" y="182.9">U2E</text>
<text x="68.3" y="185.5">TL074</text>
<text x="78" y="183.8">GND</text>
<text x="84.4" y="185">GND</text>
<text x="95.3" y="180.4">C12</text>
<text x="95.4" y="182.9">10u</text>
<text x="160.8" y="183.8">U2D</text>
<text x="14.5" y="188.2">GND</text>
<text x="32.3" y="188.2">GND</text>
<text x="44" y="187.6">C9</text>
<text x="44.3" y="190.1">100n</text>
<text x="76.8" y="190.1">100n</text>
<text x="77.7" y="187.6">C11</text>
<text x="95.3" y="186.7">C13</text>
<text x="95.4" y="189.3">10u</text>
<text x="157.6" y="191.4">+</text>
<text x="17.2" y="195.8">-12V</text>
<text x="33.2" y="193.1">PWR_FLAG</text>
<text x="60.4" y="195.8">-12V</text>
<text x="90.8" y="194.6">-12V</text>
<text x="122.1" y="195.2">J8</text>
<text x="128.6" y="195.2">J9</text>
<text x="152.3" y="196.5">GND</text>
<text x="160" y="194.6">TL074</text>
</g>
<text font-size="1.8" fill="#008400" x="150.1" y="116.2">14</text>
<g font-size="1.8" fill="#0000c2">
<text x="103.5" y="149.1">Board Interconnections</text>
<text x="13.3" y="168.8">Power &amp; Decoupling</text>
</g>
</svg>
